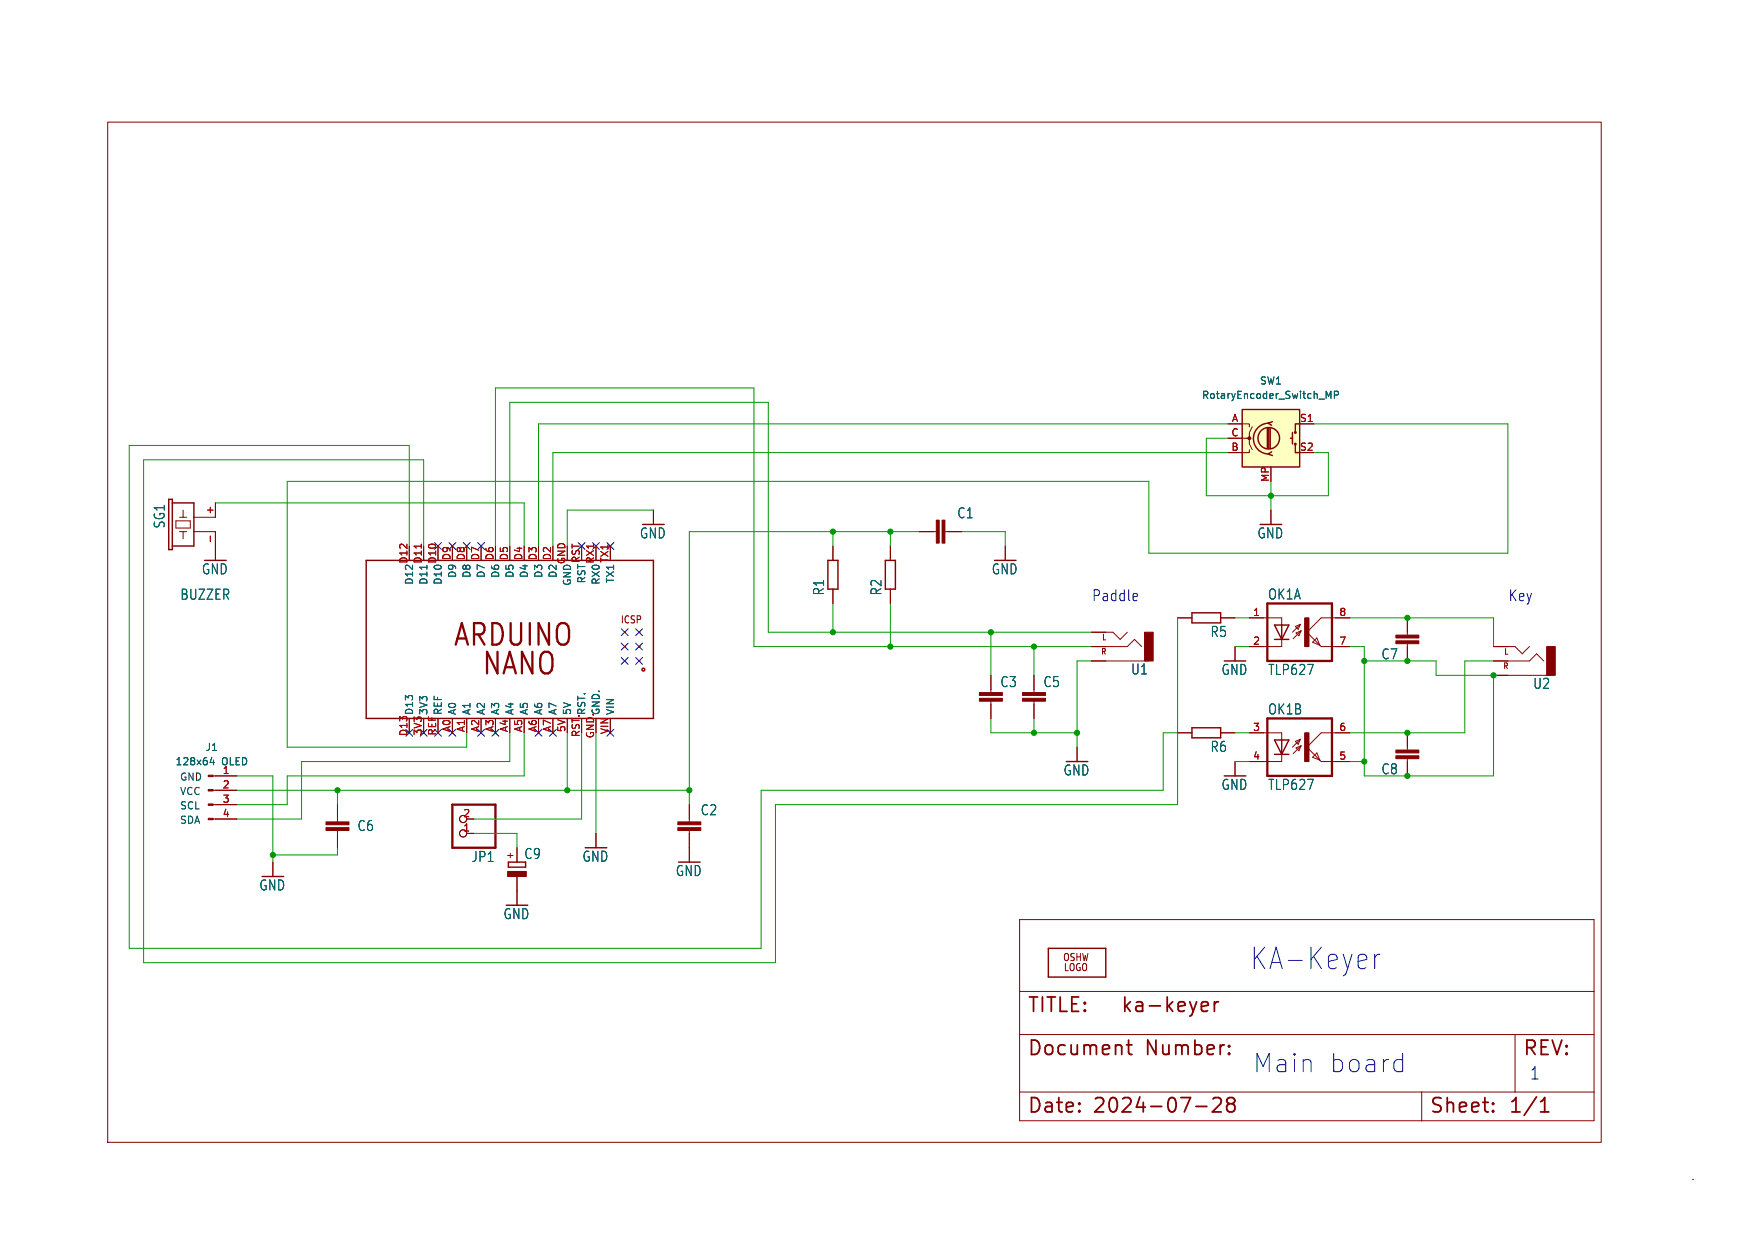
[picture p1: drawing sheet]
<svg xmlns="http://www.w3.org/2000/svg" width="309mm" height="218mm" viewBox="0 0 309 218" stroke-linecap="round" stroke-linejoin="round" font-family="sans-serif">
<g fill="none" stroke="#840000" stroke-width=".18">
<path d="M19 21.6h264.2v180.3h-264.2zM193 114.3h6.4l1.3-1.3 1.2 1.3M193 111.8h3.8l1.3 1.2 1.3-1.2M193 116.8h10.2M208.3 109.2h2.5M215.9 109.2h2.5M218.4 114.3v2.5M221 109.2h5.7v1.3M226.7 113v1.3h-5.7M229.1 110.7l.9-.3-.4 .9zM229.2 111.9l.9-.4-.4 .9zM230 110.4l-1.4 1.4"/>
<path d="M230.1 111.5l-1.4 1.4M232.2 113.5l.7-.7 .5 1.2zM238.8 109.2h-5.1l-2.6 2.6 2.6 2.5h5.1M264.2 114.3h3.8l1.2 1.3 1.3-1.3M264.2 116.8h6.3l1.3-1.2 1.2 1.2M264.2 119.4h10.1M208.3 129.5h2.5M215.9 129.5h2.5M218.4 134.6v2.6M180.3 162.6h101.6v35.5h-101.6zM180.3 175.3h101.6M180.3 193h101.6"/>
<path d="M180.3 182.9h101.6M251.5 193v5.1M268 182.9v10.1M299.3 208.5h.1"/>
</g>
<g fill="#840000" stroke="#840000" stroke-width=".18">
<path d="M230.8 109.2h.7v5.1h-.7z"/>
<path d="M202.4 111.8h1.6v5h-1.6z"/>
<path d="M273.6 114.3h1.5v5.1h-1.5z"/>
</g>
<path d="M224.2 106.7h11.4v10.1h-11.4z" fill="none" stroke="#840000" stroke-width=".41"/>
<path d="M210.8 108.3h5.1v1.8h-5.1zM225.4 113h2.6M225.4 110.5h2.6l-1.3 2.5zM226.7 110.5v2.5M210.8 128.7h5.1v1.7h-5.1zM185.4 167.6h10.2v5.1h-10.2z" fill="none" stroke="#840000" stroke-width=".25"/>
<g fill="none" stroke="#840000" stroke-width=".32">
<path d="M212.9 177.1l.7 .1 .1 .5-1.2 .2M213.6 178.7l-.7 .1M214.8 177.1v1.7M215.5 177.1a.65 .65 0 0 0-.7 .5M190.9 196.3l.1 .1-.1 .2M190.9 195l.1 .1-.1 .1M199.2 184.7h1M199.6 183.9v2.1l.1 .3 .5 .1M211.5 195.6h2M214.5 194.3l.4-.3h.6a.69 .69 0 0 1 .4 1.1l-1.5 1.5h1.6M217.4 186.2l.1 .1-.1 .1M217.4 186.2l-.1 .1 .1 .1"/>
<path d="M217.4 184.8v.3M217.4 186.2v.2M217.4 184.8l.1 .1-.1 .2M217.4 184.8l-.1 .1 .1 .2M217.5 195.1l-.5 .5 .1 .7 .4 .3h.4l.5-.5v-.5l-.5-.5M217.5 195.1a.55 .55 0 0 1-.5-.5 .55 .55 0 0 1 .5-.6h.4a.55 .55 0 0 1 .5 .6 .55 .55 0 0 1-.5 .5M217.5 195.1h.4M264.1 196.3l.1 .1-.1 .2M264.1 196.3l-.1 .1 .1 .2M264.1 195v.2M264.1 196.3v.3M264.1 195l.1 .1-.1 .1"/>
<path d="M264.1 195l-.1 .1 .1 .1M272.5 196.6h1.4M272.5 194.7l.7-.7v2.6"/>
</g>
<path d="M219.7 72.4h10.2v10.2h-10.2z" fill="#ffffc2"/>
<g fill="none" stroke="#840000" stroke-width=".25">
<path d="M219.7 72.4h10.2v10.2h-10.2zM224.2 75.7v3.5M224.4 74.8a2.73 2.73 0 0 0-2.7 2.7 2.73 2.73 0 0 0 2.7 2.8M224.4 75.7v3.5M224.7 75.7v3.5M224.9 79.9l-.6 .4 .7 .2M225 74.5l-.7 .3 .6 .4M228.2 77.5h.4M228.6 76.5v2M229.1 78.5v1.5h.8M229.9 74.9h-.8v1.6M29.8 88.3h.7v8.9h-.7z"/>
<path d="M30.5 88.9h3.8v7.6h-3.8M64.8 99.1h50.8v27.9h-50.8zM146.4 99.1h1.8v5h-1.8zM156.6 99.1h1.8v5h-1.8zM225.4 133.4h2.6M225.4 130.8h2.6l-1.3 2.6zM226.7 130.8v2.6M89.9 152.4h3.1v.9h-3.1z"/>
<circle cx="224.4" cy="77.5" r="1.9"/>
<circle cx="229.1" cy="78.5" r=".13"/>
<circle cx="229.1" cy="76.5" r=".13"/>
<circle cx="113.8" cy="118.4" r=".25"/>
</g>
<g fill="#840000" stroke="#840000" stroke-width=".18">
<path d="M165.6 91.9h.5v4.1h-.5z"/>
<path d="M166.6 91.9h.5v4.1h-.5z"/>
<path d="M180.8 123.4h4.1v.6h-4.1z"/>
<path d="M180.8 122.4h4.1v.5h-4.1z"/>
<path d="M173.2 123.4h4.1v.6h-4.1z"/>
<path d="M173.2 122.4h4.1v.5h-4.1z"/>
<path d="M57.7 145.3h4v.5h-4z"/>
<path d="M57.7 146.3h4v.5h-4z"/>
<path d="M246.9 112.3h4.1v.5h-4.1z"/>
<path d="M246.9 113.3h4.1v.5h-4.1z"/>
<path d="M36.8 144.7h.9v.2h-.9z"/>
<path d="M36.8 142.1h.9v.3h-.9z"/>
<path d="M36.8 139.6h.9v.2h-.9z"/>
<path d="M36.8 137h.9v.3h-.9z"/>
<path d="M89.8 154.1h3.3v.8h-3.3z"/>
<path d="M119.9 145.3h4.1v.5h-4.1z"/>
<path d="M119.9 146.3h4.1v.5h-4.1z"/>
<path d="M230.8 129.5h.7v5.1h-.7z"/>
<path d="M246.9 132.6h4.1v.5h-4.1z"/>
<path d="M246.9 133.6h4.1v.5h-4.1z"/>
<circle cx="221" cy="77.5" r=".25"/>
</g>
<g fill="none" stroke="#840000" stroke-width=".18">
<path d="M217.2 74.9h3.8v.5M217.2 77.5h3.8v1l.5 1M221 79.5v.5h-3.8M221.5 75.4l-.5 1.1v1h-.5M229.9 74.9h2.5M31.1 92.1h2.6v1.2h-2.6zM31.7 94h1.3M31.7 91.4h1.3M32.4 90.2v1.2M32.4 94v1.3M34.3 94h3.8v5.1M38.1 88.9v2.5h-3.8"/>
<path d="M115.6 90.2v2.5M147.3 96.5v2.6M157.5 96.5v2.6M162.6 94h3M167.1 94h3.1M177.8 96.5v2.6M224.8 90.2v2.5M110.5 116.8h.1M110.5 111.8h.1M110.5 114.3h.1M113 116.8h.1M113 111.8h.1"/>
<path d="M113 114.3h.1M147.3 104.1v2.6M157.5 104.1v2.6M175.3 119.4v3M182.9 119.4v3M193 114.3h2.6M193 116.8h2.6M193 111.8h2.6M208.3 109.2h2.5M215.9 109.2h2.5M218.4 114.3v2.5M221 109.2h2.5"/>
<path d="M221 114.3h2.5M236.2 109.2h2.6M236.2 114.3h2.6M248.9 109.2v3.1M248.9 113.8v3M264.2 114.3h2.5M264.2 116.8h2.5M264.2 119.4h2.5M37.7 139.7h4.2M37.7 137.2h4.2M82.5 127v2.5M175.3 124v3"/>
<path d="M182.9 124v3M190.5 132.1v2.5M208.3 129.5h2.5M215.9 129.5h2.5M218.4 134.6v2.6M221 129.5h5.7v1.3M226.7 133.4v1.2h-5.7M229.1 131.1l.9-.4-.4 .9zM229.2 132.2l.9-.4-.4 .9zM230 130.7l-1.4 1.4M230.1 131.8l-1.4 1.4M232.2 133.9l.7-.8 .5 1.3z"/>
<path d="M238.8 129.5h-5.1l-2.6 2.6 2.6 2.5h5.1M248.9 129.5v3.1M248.9 134.1v3.1M37.7 144.8h4.2M37.7 142.2h4.2M48.3 152.4v2.5M59.7 142.2v3.1M59.7 146.8v3.1M82.5 144.8h1.3M82.5 147.3h1.3M91.4 149.9v2.5M91.4 154.9v5.1"/>
<path d="M105.4 147.3v2.6M121.9 142.2v3.1M121.9 146.8v5.6"/>
<circle cx="81.9" cy="144.8" r=".63"/>
<circle cx="81.9" cy="147.3" r=".63"/>
</g>
<path d="M234.6 69.2l.4 .9 .4-.9v1.2M236 69.8h.6l.1-.2v-.3l-.7-.1v1.2M75.5 99.9v.7M37.5 133.9l-.3 .9h.7M37.8 134.4v.8" fill="none" stroke="#006464" stroke-width=".18"/>
<path d="M37.2 94.8v.9M74.5 96.2v.7" fill="none" stroke="#a90000" stroke-width=".18"/>
<path d="M224.2 127h11.4v10.2h-11.4zM80 142.2h7.6v7.7h-7.6z" fill="none" stroke="#840000" stroke-width=".41"/>
<path d="M201 104.9l.1 .1 .1 .4-.8 .1M201.1 106.1l-.1 .1M243.1 168.7v2.5M244.1 168.7a.85 .85 0 0 0-1 .7M247.8 187.3l.3 .1M248.1 186.2v3.3M248.1 189.3l-.3 .2" fill="none" stroke="#0000c2" stroke-width=".18"/>
<g fill="none" stroke="#009600" stroke-width=".18">
<path d="M217.2 74.9h-122v21.6M217.2 77.5h-3.8v10.1h21.5v-7.6h-2.5M232.4 74.9h34.3v22.9h-63.5v-12.7h-152.4v47h31.7v-2.6M38.1 88.9h54.6v7.6M72.4 96.5v-17.8h-49.5v88.9h111.7v-27.9h71.1v-10.2h2.6M74.9 96.5v-15.2h-49.5v88.9h111.8v-28h71.1v-33M87.6 96.5v-27.9h45.7v45.7h59.7M90.2 96.5v-25.4h45.7v40.7h57.1M115.6 90.2h-15.3v6.3M147.3 94v2.5M157.5 94v2.5M162.6 94h-40.7v48.2"/>
<path d="M170.2 94h7.6v2.5M217.2 80h-119.4v16.5M224.8 85.1v5.1M147.3 106.7v5.1M157.5 106.7v7.6M175.3 111.8v7.6M182.9 114.3v5.1M193 116.8h-2.5v15.3M218.4 109.2h2.6M218.4 114.3h2.6M238.8 114.3h2.5v22.9h22.9v-17.8h-10.2v-2.6h-12.7M238.8 109.2h25.4v5.1"/>
<path d="M264.2 116.8h-5.1v12.7h-20.3M41.9 137.2h6.4v15.2M41.9 139.7h80M59.7 139.7v2.5M90.2 129.5v5.1h-36.9v10.2h-11.4M92.7 129.5v7.7h-41.9v5h-8.9M100.3 129.5v10.2M102.9 129.5v15.3h-19.1M105.4 129.5v17.8M175.3 127v2.5h15.2M182.9 127v2.5M218.4 134.6h2.6"/>
<path d="M218.4 129.5h2.6M238.8 134.6h2.5M59.7 149.9v1.2h-11.4M83.8 147.3h7.6v2.6"/>
</g>
<g fill="none" stroke="#000084" stroke-width=".18">
<path d="M76.9 95.9l1.2 1.2M78.1 95.9l-1.2 1.2M79.4 95.9l1.2 1.2M80.6 95.9l-1.2 1.2M81.9 95.9l1.3 1.2M83.2 95.9l-1.3 1.2M84.5 95.9l1.2 1.2M85.7 95.9l-1.2 1.2M102.3 95.9l1.2 1.2M103.5 95.9l-1.2 1.2M104.8 95.9l1.2 1.2M106 95.9l-1.2 1.2"/>
<path d="M107.3 95.9l1.3 1.2M108.6 95.9l-1.3 1.2M109.9 116.2l1.2 1.2M109.9 113.7l1.2 1.2M109.9 111.2l1.2 1.2M111.1 113.7l-1.2 1.2M111.1 116.2l-1.2 1.2M111.1 111.2l-1.2 1.2M112.4 111.2l1.2 1.2M112.4 116.2l1.2 1.2M112.4 113.7l1.2 1.2M113.6 111.2l-1.2 1.2"/>
<path d="M113.6 113.7l-1.2 1.2M113.6 116.2l-1.2 1.2M71.8 128.9l1.2 1.2M73 128.9l-1.2 1.2M74.3 128.9l1.2 1.2M75.5 128.9l-1.2 1.2M76.9 128.9l1.2 1.2M78.1 128.9l-1.2 1.2M79.4 128.9l1.2 1.2M80.6 128.9l-1.2 1.2M84.5 128.9l1.2 1.2M85.7 128.9l-1.2 1.2"/>
<path d="M87 128.9l1.2 1.2M88.2 128.9l-1.2 1.2M94.6 128.9l1.3 1.2M95.9 128.9l-1.3 1.2M97.2 128.9l1.2 1.2M98.4 128.9l-1.2 1.2M107.3 128.9l1.3 1.2M108.6 128.9l-1.3 1.2"/>
</g>
<g fill="#009600" stroke="#009600" stroke-width=".18">
<circle cx="241.3" cy="116.8" r=".46"/>
<circle cx="224.8" cy="87.6" r=".46"/>
<circle cx="248.9" cy="116.8" r=".46"/>
<circle cx="248.9" cy="109.2" r=".46"/>
<circle cx="264.2" cy="119.4" r=".46"/>
<circle cx="100.3" cy="139.7" r=".46"/>
<circle cx="121.9" cy="139.7" r=".46"/>
<circle cx="157.5" cy="94" r=".46"/>
<circle cx="147.3" cy="94" r=".46"/>
<circle cx="147.3" cy="111.8" r=".46"/>
<circle cx="248.9" cy="137.2" r=".46"/>
<circle cx="241.3" cy="134.6" r=".46"/>
<circle cx="248.9" cy="129.5" r=".46"/>
<circle cx="175.3" cy="111.8" r=".46"/>
<circle cx="157.5" cy="114.3" r=".46"/>
<circle cx="182.9" cy="114.3" r=".46"/>
<circle cx="182.9" cy="129.5" r=".46"/>
<circle cx="190.5" cy="129.5" r=".46"/>
<circle cx="48.3" cy="151.1" r=".46"/>
<circle cx="59.7" cy="139.7" r=".46"/>
</g>
<g font-size="5.3" fill="#840000">
<text x="80" y="114.7">ARDUINO</text>
<text x="85.1" y="119.8">NANO</text>
</g>
<text font-size="5.3" fill="#0000c2" x="221" y="171.7">KA-Keyer</text>
<g font-size="4.5" fill="#0000c2">
<text x="221.7" y="189.8">Main</text>
<text x="235" y="189.8">board</text>
</g>
<g font-size="3.5" fill="#840000">
<text x="181.6" y="179.4">TITLE:</text>
<text x="198.1" y="179.4">ka-keyer</text>
<text x="181.6" y="187">Document</text>
<text x="202.6" y="187">Number:</text>
<text x="269.2" y="187">REV:</text>
<text x="181.6" y="197.1">Date:</text>
<text x="193" y="197.1">2024-07-28</text>
<text x="252.7" y="197.1">Sheet:</text>
<text x="266.7" y="197.1">1/1</text>
</g>
<text font-size="3" fill="#0000c2" x="270.5" y="191">1</text>
<g font-size="2.7" fill="#0000c2">
<text x="193" y="106.4">Paddle</text>
<text x="266.7" y="106.4">Key</text>
</g>
<g font-size="2.5" fill="#006464">
<text x="29.4" y="93.5" transform="rotate(-90 29.4 93.5)">SG1</text>
<text x="113.1" y="95.4">GND</text>
<text x="169.2" y="91.8">C1</text>
<text x="222.3" y="95.4">GND</text>
<text x="35.6" y="101.7">GND</text>
<text x="175.3" y="101.7">GND</text>
<text x="31.8" y="106.2">BUZZER</text>
<text x="146" y="105.4" transform="rotate(-90 146 105.4)">R1</text>
<text x="156.1" y="105.4" transform="rotate(-90 156.1 105.4)">R2</text>
<text x="224.2" y="106.2">OK1A</text>
<text x="214" y="112.8">R5</text>
<text x="200" y="119.4">U1</text>
<text x="216" y="119.5">GND</text>
<text x="224.2" y="119.5">TLP627</text>
<text x="244.2" y="116.8">C7</text>
<text x="176.8" y="121.7">C3</text>
<text x="184.5" y="121.7">C5</text>
<text x="271.1" y="122">U2</text>
<text x="224.2" y="126.5">OK1B</text>
<text x="188" y="137.3">GND</text>
<text x="214" y="133.1">R6</text>
<text x="244.2" y="137.1">C8</text>
<text x="216" y="139.8">GND</text>
<text x="224.2" y="139.8">TLP627</text>
<text x="63.1" y="147.1">C6</text>
<text x="123.8" y="144.3">C2</text>
<text x="83.3" y="152.6">JP1</text>
<text x="92.6" y="152.1">C9</text>
<text x="102.9" y="152.5">GND</text>
<text x="119.4" y="155.1">GND</text>
<text x="45.8" y="157.6">GND</text>
<text x="89" y="162.7">GND</text>
</g>
<g font-size="1.8" fill="#006464">
<text x="212.5" y="70.7">RotaryEncoder_Switch_MP</text>
<text x="222.8" y="68.2">SW1</text>
<text x="73.3" y="103.5" transform="rotate(-90 73.3 103.5)">D12</text>
<text x="75.8" y="103.5" transform="rotate(-90 75.8 103.5)">D11</text>
<text x="78.3" y="103.5" transform="rotate(-90 78.3 103.5)">D10</text>
<text x="80.9" y="102.3" transform="rotate(-90 80.9 102.3)">D9</text>
<text x="83.4" y="102.3" transform="rotate(-90 83.4 102.3)">D8</text>
<text x="86" y="102.3" transform="rotate(-90 86 102.3)">D7</text>
<text x="88.5" y="102.3" transform="rotate(-90 88.5 102.3)">D6</text>
<text x="91" y="102.3" transform="rotate(-90 91 102.3)">D5</text>
<text x="93.6" y="102.3" transform="rotate(-90 93.6 102.3)">D4</text>
<text x="96.1" y="102.3" transform="rotate(-90 96.1 102.3)">D3</text>
<text x="98.7" y="102.3" transform="rotate(-90 98.7 102.3)">D2</text>
<text x="103.7" y="103.2" transform="rotate(-90 103.7 103.2)">RST</text>
<text x="106.3" y="103.5" transform="rotate(-90 106.3 103.5)">RX0</text>
<text x="108.8" y="103.2" transform="rotate(-90 108.8 103.2)">TX1</text>
<text x="78.3" y="126.5" transform="rotate(-90 78.3 126.5)">REF</text>
<text x="80.9" y="126.5" transform="rotate(-90 80.9 126.5)">A0</text>
<text x="83.4" y="126.5" transform="rotate(-90 83.4 126.5)">A1</text>
<text x="86" y="126.5" transform="rotate(-90 86 126.5)">A2</text>
<text x="88.5" y="126.5" transform="rotate(-90 88.5 126.5)">A3</text>
<text x="91" y="126.5" transform="rotate(-90 91 126.5)">A4</text>
<text x="93.6" y="126.5" transform="rotate(-90 93.6 126.5)">A5</text>
<text x="96.1" y="126.5" transform="rotate(-90 96.1 126.5)">A6</text>
<text x="98.7" y="126.5" transform="rotate(-90 98.7 126.5)">A7</text>
<text x="101.2" y="126.5" transform="rotate(-90 101.2 126.5)">5V</text>
<text x="103.7" y="126.5" transform="rotate(-90 103.7 126.5)">RST.</text>
<text x="108.8" y="126.5" transform="rotate(-90 108.8 126.5)">VIN</text>
<text x="31" y="135.5">128x64</text>
<text x="36.3" y="132.9">J1</text>
<text x="39.2" y="135.5">OLED</text>
</g>
<g font-size="1.8" fill="#a90000">
<text x="217.7" y="77.2">C</text>
<text x="217.8" y="74.7">A</text>
<text x="229.8" y="74.7">S1</text>
<text x="217.7" y="79.8">B</text>
<text x="229.8" y="79.8">S2</text>
<text x="224.5" y="85.3" transform="rotate(-90 224.5 85.3)">MP</text>
<text x="37.8" y="91.1" transform="rotate(-90 37.8 91.1)">+</text>
<text x="72.1" y="99.7" transform="rotate(-90 72.1 99.7)">D12</text>
<text x="74.7" y="99.7" transform="rotate(-90 74.7 99.7)">D11</text>
<text x="77.2" y="99.7" transform="rotate(-90 77.2 99.7)">D10</text>
<text x="79.8" y="99.1" transform="rotate(-90 79.8 99.1)">D9</text>
<text x="82.3" y="99.1" transform="rotate(-90 82.3 99.1)">D8</text>
<text x="84.8" y="99.1" transform="rotate(-90 84.8 99.1)">D7</text>
<text x="87.4" y="99.1" transform="rotate(-90 87.4 99.1)">D6</text>
<text x="89.9" y="99.1" transform="rotate(-90 89.9 99.1)">D5</text>
<text x="92.5" y="99.1" transform="rotate(-90 92.5 99.1)">D4</text>
<text x="95" y="99.1" transform="rotate(-90 95 99.1)">D3</text>
<text x="97.5" y="99.1" transform="rotate(-90 97.5 99.1)">D2</text>
<text x="100.1" y="99.8" transform="rotate(-90 100.1 99.8)">GND</text>
<text x="102.6" y="99.6" transform="rotate(-90 102.6 99.6)">RST</text>
<text x="105.2" y="99.7" transform="rotate(-90 105.2 99.7)">RX1</text>
<text x="107.7" y="99.6" transform="rotate(-90 107.7 99.6)">TX1</text>
<text x="101.2" y="103.6" transform="rotate(-90 101.2 103.6)">GND</text>
<text x="221.5" y="109">1</text>
<text x="236.8" y="109">8</text>
<text x="221.5" y="114">2</text>
<text x="236.8" y="114">7</text>
<text x="72.1" y="130.2" transform="rotate(-90 72.1 130.2)">D13</text>
<text x="73.3" y="126.5" transform="rotate(-90 73.3 126.5)">D13</text>
<text x="74.7" y="130.1" transform="rotate(-90 74.7 130.1)">3V3</text>
<text x="75.8" y="126.5" transform="rotate(-90 75.8 126.5)">3V3</text>
<text x="77.2" y="130.1" transform="rotate(-90 77.2 130.1)">REF</text>
<text x="79.8" y="129.5" transform="rotate(-90 79.8 129.5)">A0</text>
<text x="82.3" y="129.5" transform="rotate(-90 82.3 129.5)">A1</text>
<text x="84.8" y="129.5" transform="rotate(-90 84.8 129.5)">A2</text>
<text x="87.4" y="129.5" transform="rotate(-90 87.4 129.5)">A3</text>
<text x="89.9" y="129.5" transform="rotate(-90 89.9 129.5)">A4</text>
<text x="92.5" y="129.5" transform="rotate(-90 92.5 129.5)">A5</text>
<text x="95" y="129.5" transform="rotate(-90 95 129.5)">A6</text>
<text x="97.5" y="129.5" transform="rotate(-90 97.5 129.5)">A7</text>
<text x="100.1" y="129.5" transform="rotate(-90 100.1 129.5)">5V</text>
<text x="102.6" y="130.4" transform="rotate(-90 102.6 130.4)">RST.</text>
<text x="105.2" y="130.6" transform="rotate(-90 105.2 130.6)">GND.</text>
<text x="106.3" y="126.5" transform="rotate(-90 106.3 126.5)">GND.</text>
<text x="107.7" y="129.9" transform="rotate(-90 107.7 129.9)">VIN</text>
<text x="221.5" y="129.3">3</text>
<text x="236.8" y="129.3">6</text>
<text x="39.3" y="136.9">1</text>
<text x="221.5" y="134.4">4</text>
<text x="236.8" y="134.4">5</text>
<text x="39.3" y="139.4">2</text>
<text x="39.3" y="142">3</text>
<text x="39.3" y="144.5">4</text>
<text x="81.8" y="147.1">1</text>
<text x="81.8" y="144.5">2</text>
</g>
<g font-size="1.8" fill="#840000">
<text x="109.7" y="110.4">ICSP</text>
<text x="91" y="152" transform="rotate(-90 91 152)">+</text>
<text x="187.9" y="170.1">OSHW</text>
<text x="188.1" y="171.9">LOGO</text>
</g>
<g font-size="1.8" fill="#0f0f0f">
<text x="31.7" y="143.2">SCL</text>
<text x="31.7" y="138.1">GND</text>
<text x="31.7" y="140.6">VCC</text>
<text x="31.7" y="145.7">SDA</text>
</g>
<g font-size="1.4" fill="#840000">
<text x="194.8" y="113.4">L</text>
<text x="194.6" y="116">R</text>
<text x="265.7" y="118.5">R</text>
<text x="265.9" y="116">L</text>
</g>
</svg>
